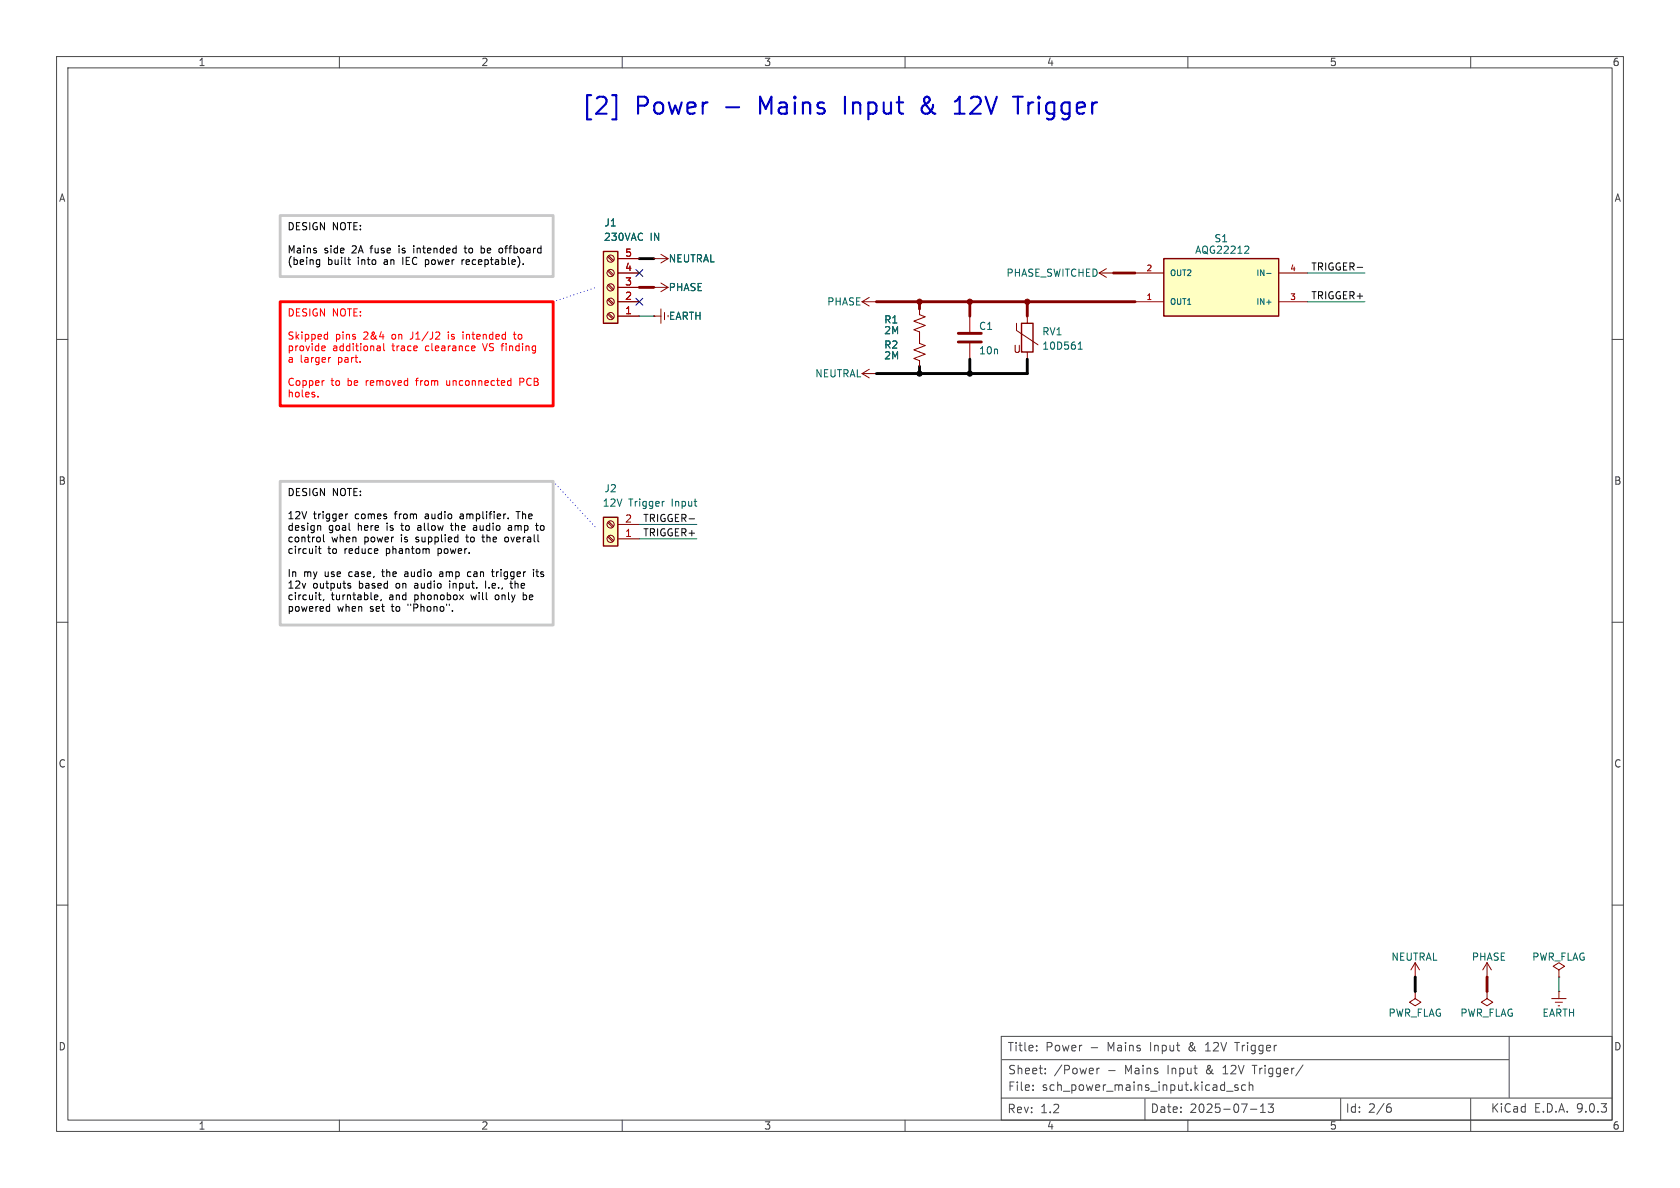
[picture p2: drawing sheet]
<svg xmlns="http://www.w3.org/2000/svg" width="297mm" height="210mm" viewBox="0 0 297 210" stroke-linecap="round" stroke-linejoin="round" font-family="sans-serif">
<g fill="none" stroke="#484848" stroke-width=".18">
<path d="M10 10h277v190h-277zM12 12h273v186h-273zM60 10v2M110 10v2M160 10v2M210 10v2M260 10v2M10 60h2M285 60h2M10 110h2M285 110h2M10 160h2"/>
<path d="M285 160h2M60 198v2M110 198v2M160 198v2M177 194.1h108M177 183.2h108v14.8h-108zM177.2 187.3h89.5M182.6 192.6v.2M182.6 191.8v.2M183.3 185.6v.2M183.3 184.9v.1M184.8 189.7v.1"/>
<path d="M184.8 188.9v.1M193.9 188.8v1M194.4 188.8l-.3 .1-.2 .2M202.4 194.3v3.7M210 198v2M213.1 185.8h.9M213.3 184.6l-.2 .1M216.2 189.8h.9M216.4 188.7l-.2 .1M216.8 192.9h1.2M218.3 184.3h.8M218.8 191.8h-.3l-.2 .2v.2l.5 .1v.4h-.5"/>
<path d="M220.2 191.8h-.4l-.3 .2v.5l.1 .2h.6M220.8 191.9l.3-.1h.3l.1 1M220.8 191.3v1.5M221.1 196.1h1.1M221.4 188.3h.8M222.8 196.7h.9M222.8 195.6l.5-.4v1.5M224.2 195.2h.9l-.5 .5 .5 .2v.6l-.3 .2h-.4l-.2-.2M230.4 188.3l-1.3 1.9M237 194.2v3.8M245.4 195.7l.4 .1 .2 .2-.1 .5-.5 .1M245.8 195.1l-.4 .1"/>
<path d="M260 194.2v5.8M266.8 183.2v10.8"/>
</g>
<path d="M250.2 172.7h.1M250.2 170.2l-.8 1.3M250.2 170.2l.8 1.3M250.2 170.2v2.5" fill="none" stroke="#840000" stroke-width=".18"/>
<path d="M205.7 45.7h20.4v10.2h-20.4z" fill="#ffffc2"/>
<path d="M205.7 45.7h20.4v10.2h-20.4z" fill="none" stroke="#840000" stroke-width=".25"/>
<path d="M194.3 48.3h2.5M194.3 48.3l1.3 .7M195.6 47.5l-1.3 .8M196.8 48.3h.1M200.7 53.3h5M200.7 48.3h5M226.1 53.3h5M226.1 48.3h5" fill="none" stroke="#840000" stroke-width=".18"/>
<path d="M220.5 43.5l.3 .2-.1 .3-.7 .8h.8M223.9 53.4h.8M223.9 48.3h.8" fill="none" stroke="#006464" stroke-width=".18"/>
<path d="M106.7 91.4h2.5v5.1h-2.5z" fill="#ffffc2"/>
<path d="M106.7 91.4h2.5v5.1h-2.5z" fill="none" stroke="#840000" stroke-width=".25"/>
<g fill="none" stroke="#840000" stroke-width=".18">
<path d="M107.4 94.9l.9 .9M107.4 92.4l.9 .8M107.6 94.7l.9 .9M107.6 92.2l.9 .8M109.2 95.3h3.8M109.2 92.7h3.8"/>
<circle cx="107.9" cy="92.7" r=".63"/>
<circle cx="107.9" cy="95.2" r=".63"/>
</g>
<path d="M117.3 88.6h.1" fill="none" stroke="#006464" stroke-width=".18"/>
<path d="M106.7 44.5h2.5v12.7h-2.5z" fill="#ffffc2"/>
<path d="M106.7 44.5h2.5v12.7h-2.5zM180.6 57.2h2v5h-2z" fill="none" stroke="#840000" stroke-width=".25"/>
<g fill="none" stroke="#840000" stroke-width=".18">
<path d="M107.4 55.5l.9 .9M107.4 53l.9 .8M107.4 50.5l.9 .8M107.4 47.9l.9 .9M107.4 45.4l.9 .8M107.6 55.4l.9 .8M107.6 52.8l.9 .9M107.6 50.3l.9 .8M107.6 47.8l.9 .8M107.6 45.2l.9 .9M109.2 55.9h3.8M109.2 53.3h3.8"/>
<path d="M109.2 50.8h3.8M109.2 48.3h3.8M109.2 45.7h3.8M115.6 55.9h.1M115.6 50.8h.1M115.6 45.7h.1M115.6 55.9h1.2M115.6 50.8h2.5M115.6 45.7h2.5M116.8 54.6v2.6M116.8 50l1.3 .8M116.8 45l1.3 .7"/>
<path d="M117.5 55.2v1.3M118.1 50.8l-1.3 .8M118.1 45.7l-1.3 .8M152.4 53.3h2.5M152.4 53.3l1.3 .8M153.7 52.6l-1.3 .7M154.9 53.3h.1M162.6 54.6v1l1 .4-2.1 .8 2.1 .7-2.1 .8 1.1 .4v2l1 .4-2.1 .7 2.1 .8-2.1 .8 1.1 .4v1M171.4 55.9v2.8M179.7 57.2v1.2l3.8 2.6M181.6 55.9v1.3M152.4 66l1.3 .8"/>
<path d="M152.4 66h2.5M153.7 65.3l-1.3 .7M154.9 66h.1M171.4 60.7v2.8M181.6 62.2v1.3M250.2 175.3v1.2l1 .7-1 .6-1-.6 1-.7M250.2 175.3h.1M262.9 175.3v1.2l1 .7-1 .6-1-.6 1-.7M262.9 175.3h.1M262.9 172.7h.1M262.9 170.2l-.8 1.3M262.9 170.2l.8 1.3"/>
<path d="M262.9 170.2v2.5M274.3 176.5h2.6M275 177.2h1.2M275.5 177.8h.2M275.6 171.5l1-.7-1-.6-1 .6 1 .7v1.2M275.6 172.7h.1M275.6 175.3h.1M275.6 175.3v1.2"/>
<circle cx="107.9" cy="50.8" r=".63"/>
<circle cx="107.9" cy="45.7" r=".63"/>
<circle cx="107.9" cy="48.3" r=".63"/>
<circle cx="107.9" cy="55.9" r=".63"/>
<circle cx="107.9" cy="53.3" r=".63"/>
</g>
<path d="M113 50.8h2.6M154.9 53.3h45.8M162.6 53.3v1.3M169.4 58.9h4.1M171.4 53.3v2.6M181.6 53.3v2.6M196.8 48.3h3.9M169.4 60.5h4.1M262.9 172.7v2.6" fill="none" stroke="#840000" stroke-width=".51"/>
<path d="M190.6 61.7h.7M190.6 60.8l.4-.3v1.2" fill="none" stroke="#006464" stroke-width=".18"/>
<path d="M97.8 53.3l7.6-2.5M97.8 85.1l7.6 8.2" fill="none" stroke="#0000c2" stroke-width=".18" stroke-dasharray="0 .6"/>
<path d="M113 45.7h2.6M162.6 64.8v1.2M171.4 63.5v2.5M181.6 63.5v2.5h-26.7M250.2 172.7v2.6" fill="none" stroke="#000" stroke-width=".51"/>
<path d="M113 55.9h2.6M231.1 48.3h10.2M231.1 53.3h10.2M113 95.3h10.2M113 92.7h10.2M275.6 172.7v2.6" fill="none" stroke="#009600" stroke-width=".18"/>
<path d="M112.4 52.7l1.2 1.2M112.4 47.7l1.2 1.2M113.6 52.7l-1.2 1.2M113.6 47.7l-1.2 1.2" fill="none" stroke="#000084" stroke-width=".18"/>
<path d="M49.5 38.1h48.3v10.8h-48.3zM49.5 85.1h48.3v25.4h-48.3z" fill="none" stroke="#c8c8c8" stroke-width=".5"/>
<g fill="none" stroke="#000" stroke-width=".18">
<path d="M56.2 45.9l.3 .1M56.5 45.9v1l-.1 .2-.3 .1M56.5 46.7l-.3 .1M61.5 45.9h.5M61.7 46.6l.3 .2M73.1 43.4v.2M73.1 43.9v.8M75.2 45.9v1.3M75.2 46.7l.1 .1M75.3 45.9l-.1 .1M81.7 45.9v.9M82 45.9l-.3 .3"/>
<path d="M82 43.9h.5M82.2 43.4v1.1l.3 .2M85.1 43.9h.3l.2 .1M85.6 44.6l-.2 .1h-.3M88.4 43.9h.4l.1 .2-.1 .5-.4 .1M92.5 46.6v.2M56.3 97h.5M56.5 96.6v1.1l.3 .1M56.5 95l.1 .2-.1 .5M56.7 93.1v.6M57.2 94.5v1.1l.2 .2M61.1 90.9v.8"/>
<path d="M61.5 90.9l-.4 .2M74 92.9l-.1 .1M74 93.3l-.2 .1 .2 .3M79.6 92.9h.5M79.8 92.5v1.1l.3 .1M81.5 90.9h-.1M81.5 91.2l-.2 .2 .2 .3M82.3 94.9h.5M82.5 94.5l.1 1.2M84.3 93.2l-.4 .1-.2 .1 .2 .3h.4M85.2 94.9h.5M85.4 94.5v1.1l.3 .2"/>
<path d="M89.8 95l-.3-.1-.3 .3 .1 .5 .2 .1 .3-.1M89.8 91.6v.1M89.9 93h.5v.7M90.4 93.2l-.4 .1-.2 .1 .2 .3h.4M91.2 90.4h.8M91.6 90.4v1.3M94.7 92.9h.5M94.9 92.5v1.1M95 93.7h.2M95.8 92.9l-.3 .2v.4l.3 .2M56.5 104.7v1.1l.3 .2M57.2 106l-.1 .2"/>
<path d="M57.9 107.2h.3M58.3 106.8v1.3M58.3 108l-.4 .1M61.5 103.5l.5 .2v.2l-.4 .1M66.4 105.2h.3l.1 .3-.6 .1M66.7 106h-.3M67.4 106l-.1 .2M71.7 101.1h-.1M71.7 101.4l-.2 .2 .2 .3M78.1 101.1h-.4M78.2 101.4h-.3l-.2 .2v.3h.5M79.5 103.1v.9"/>
<path d="M80 107.9v.2M81.3 105.2l.6 .8M81.9 105.2l-.6 .8M83.2 101.1h-.3l-.3 .2 .2 .6h.4M85.8 102.7v1.3M86.9 101.1h.5M87.1 100.7v1l.3 .2M87.7 105.2l-.2 .2 .2 .6M90.3 102.7v1.1l.3 .2M92.5 106h.4M92.5 104.7v1.3M92.9 105.2h-.4"/>
<path d="M94.3 100.7v.1M94.3 101.1v.8M94.7 101.1h.5M94.9 100.7v1l.3 .2"/>
</g>
<path d="M49.5 53.3h48.3v18.5h-48.3z" fill="none" stroke="#f00" stroke-width=".5"/>
<g fill="none" stroke="#f00" stroke-width=".18">
<path d="M57.5 59.1l.4 .1M57.9 58.7v1.3M57.9 59.9l-.4 .1M72.5 60h.1M79.3 58.7v.1M79.3 59.1v.9M81.9 58.7v.1M81.9 59.1v.9M90.8 59.1h.4M90.9 58.7v1.1l.3 .2M56.2 70.1v.1M57.3 67.3h-.2"/>
<path d="M57.4 61.9l-.3 .1M57.5 61.3v.2l-.6 .1M58.5 63.2l-.3 .1M66.8 61.2h.4v.8M67.2 61.9l-.4 .1M67.2 61.5h-.4M67.8 60.7v1.1l.2 .2M73.5 67.3h.4M79 67.3v.7l.3 .1M83.6 61.2h.3l.1 .3-.6 .1M83.9 61.9l-.3 .1M85.3 60.7l.4 1.3"/>
<path d="M90.2 67.3h.1M90.3 66.9v1.2M90.3 68.1h-.1M91.9 67.5h.5M92.4 66.9h-.5v1.2"/>
</g>
<path d="M108.2 16.8h.7v4.3h-.7M128.4 19h2.3M149.4 17.1v3M164.1 18.1l-.9 .6a.81 .81 0 0 0-.3 .8 .81 .81 0 0 0 .6 .6M168.8 18l.6-.5 .3-.4v3M179.1 17.1h1.7M179.9 17.1v3M168.8 20.1h1.7" fill="none" stroke="#0000c2" stroke-width=".38"/>
<g fill="#840000" stroke="#840000" stroke-width=".18">
<circle cx="171.4" cy="53.3" r=".46"/>
<circle cx="162.6" cy="53.3" r=".46"/>
<circle cx="181.6" cy="53.3" r=".46"/>
</g>
<g fill="#000" stroke="#000" stroke-width=".18">
<circle cx="162.6" cy="66" r=".46"/>
<circle cx="171.4" cy="66" r=".46"/>
</g>
<g font-size="4.2" fill="#0000c2">
<text x="102.7" y="20.8">[2]</text>
<text x="112.4" y="20.8">Power</text>
<text x="135" y="20.8">Mains</text>
<text x="150.5" y="20.8">Input</text>
<text x="164.6" y="20.8">&amp;</text>
<text x="171.1" y="20.8">12V</text>
<text x="182.2" y="20.8">Trigger</text>
</g>
<g font-size="2.1" fill="#484848">
<text x="178" y="186.1">Title:</text>
<text x="178.1" y="190.1">Sheet:</text>
<text x="184.8" y="186.1">Power</text>
<text x="186.3" y="190.1">/Power</text>
<text x="192.8" y="186.1">-</text>
<text x="195.9" y="190.1">-</text>
<text x="195.9" y="186.1">Mains</text>
<text x="199" y="190.1">Mains</text>
<text x="203.6" y="186.1">Input</text>
<text x="206.7" y="190.1">Input</text>
<text x="210.5" y="186.1">&amp;</text>
<text x="213.6" y="190.1">&amp;</text>
<text x="213.7" y="186.1">12V</text>
<text x="216.8" y="190.1">12V</text>
<text x="219.1" y="186.1">Trigger</text>
<text x="222.2" y="190.1">Trigger/</text>
<text x="178" y="197">Rev:</text>
<text x="178.1" y="193.1">File:</text>
<text x="183.9" y="197">1.2</text>
<text x="184.2" y="193.1">sch_power_mains_input.kicad_sch</text>
<text x="203.3" y="196.9">Date:</text>
<text x="210.3" y="196.9">2025-07-13</text>
<text x="237.8" y="196.9">Id:</text>
<text x="241.9" y="196.9">2/6</text>
<text x="263.5" y="196.9">KiCad</text>
<text x="271.2" y="196.9">E.D.A.</text>
<text x="278.8" y="196.9">9.0.3</text>
</g>
<g font-size="1.8" fill="#484848">
<text x="35" y="11.9">1</text>
<text x="85" y="11.9">2</text>
<text x="135" y="11.9">3</text>
<text x="185" y="11.9">4</text>
<text x="235" y="11.9">5</text>
<text x="285" y="11.9">6</text>
<text x="10.3" y="35.9">A</text>
<text x="285.3" y="35.9">A</text>
<text x="10.3" y="85.9">B</text>
<text x="285.3" y="85.9">B</text>
<text x="10.3" y="135.9">C</text>
<text x="285.3" y="135.9">C</text>
<text x="10.3" y="185.9">D</text>
<text x="285.3" y="185.9">D</text>
<text x="35" y="199.9">1</text>
<text x="85" y="199.9">2</text>
<text x="135" y="199.9">3</text>
<text x="185" y="199.9">4</text>
<text x="235" y="199.9">5</text>
<text x="285" y="199.9">6</text>
</g>
<g font-size="1.8">
<text x="50.7" y="41">DESIGN NOTE:</text>
<text x="50.7" y="45.1">Mains</text>
<text x="50.7" y="47.2">(being</text>
<text x="57.3" y="45.1">side</text>
<text x="57.9" y="47.2">built</text>
<text x="62.3" y="45.1">2A</text>
<text x="63.4" y="47.2">into</text>
<text x="65.8" y="45.1">fuse</text>
<text x="68.2" y="47.2">an</text>
<text x="71" y="45.1">is</text>
<text x="71.6" y="47.2">IEC</text>
<text x="73.8" y="45.1">intended</text>
<text x="75.8" y="47.2">power</text>
<text x="82.5" y="47.2">receptable).</text>
<text x="83" y="45.1">to</text>
<text x="86.1" y="45.1">be</text>
<text x="89.5" y="45.1">offboard</text>
<text x="50.7" y="88">DESIGN NOTE:</text>
<text x="50.7" y="92.1">12V</text>
<text x="50.7" y="94.2">design</text>
<text x="55.4" y="92.1">trigger</text>
<text x="58.1" y="94.2">goal</text>
<text x="62.9" y="92.1">comes</text>
<text x="63.4" y="94.2">here</text>
<text x="68.6" y="94.2">is</text>
<text x="70.1" y="92.1">from</text>
<text x="71.4" y="94.2">to</text>
<text x="74.5" y="94.2">allow</text>
<text x="75.6" y="92.1">audio</text>
<text x="80.6" y="94.2">the</text>
<text x="82" y="92.1">amplifier.</text>
<text x="84.8" y="94.2">audio</text>
<text x="91.1" y="94.2">amp</text>
<text x="92.2" y="92.1">The</text>
<text x="96.3" y="94.2">to</text>
<text x="50.7" y="96.2">control</text>
<text x="50.7" y="98.2">circuit</text>
<text x="58" y="98.2">to</text>
<text x="58.6" y="96.2">when</text>
<text x="61" y="98.2">reduce</text>
<text x="64.5" y="96.2">power</text>
<text x="68.5" y="98.2">phantom</text>
<text x="71.2" y="96.2">is</text>
<text x="74" y="96.2">supplied</text>
<text x="77.9" y="98.2">power.</text>
<text x="83.1" y="96.2">to</text>
<text x="86.2" y="96.2">the</text>
<text x="90.3" y="96.2">overall</text>
<text x="50.7" y="102.3">In</text>
<text x="50.7" y="104.4">12v</text>
<text x="50.7" y="106.4">circuit,</text>
<text x="53.7" y="102.3">my</text>
<text x="55.3" y="104.4">outputs</text>
<text x="57.5" y="102.3">use</text>
<text x="58.6" y="106.4">turntable,</text>
<text x="61.9" y="102.3">case,</text>
<text x="63.5" y="104.4">based</text>
<text x="68.1" y="102.3">the</text>
<text x="68.9" y="106.4">and</text>
<text x="70.3" y="104.4">on</text>
<text x="72.2" y="102.3">audio</text>
<text x="73.5" y="106.4">phonobox</text>
<text x="73.7" y="104.4">audio</text>
<text x="78.6" y="102.3">amp</text>
<text x="80.1" y="104.4">input.</text>
<text x="83.7" y="102.3">can</text>
<text x="83.8" y="106.4">will</text>
<text x="86.7" y="104.4">I.e.,</text>
<text x="88.2" y="106.4">only</text>
<text x="88.3" y="102.3">trigger</text>
<text x="91.3" y="104.4">the</text>
<text x="93.3" y="106.4">be</text>
<text x="95.7" y="102.3">its</text>
<text x="50.7" y="108.5">powered</text>
<text x="59.6" y="108.5">when</text>
<text x="65.5" y="108.5">set</text>
<text x="69.5" y="108.5">to</text>
<text x="72.6" y="108.5">&quot;Phono&quot;.</text>
</g>
<g font-size="1.8" fill="#006464">
<text x="106.8" y="40.2">J1</text>
<text x="106.7" y="42.8">230VAC</text>
<text x="114.9" y="42.8">IN</text>
<text x="118.1" y="46.6">NEUTRAL</text>
<text x="211.2" y="45.1">AQG22212</text>
<text x="214.6" y="43">S1</text>
<text x="118.1" y="51.7">PHASE</text>
<text x="177.8" y="49.1">PHASE_SWITCHED</text>
<text x="118.2" y="56.7">EARTH</text>
<text x="146.1" y="54.2">PHASE</text>
<text x="156.2" y="57.4">R1</text>
<text x="156.2" y="59.3">2M</text>
<text x="173" y="58.5">C1</text>
<text x="184.2" y="59.5">RV1</text>
<text x="156.2" y="61.8">R2</text>
<text x="156.2" y="63.7">2M</text>
<text x="173" y="62.8">10n</text>
<text x="184.2" y="62">10D561</text>
<text x="144" y="66.9">NEUTRAL</text>
<text x="106.5" y="89.8">12V</text>
<text x="106.8" y="87.2">J2</text>
<text x="111.1" y="89.8">Trigger</text>
<text x="118.8" y="89.8">Input</text>
<text x="245.9" y="170">NEUTRAL</text>
<text x="260.1" y="170">PHASE</text>
<text x="270.8" y="170">PWR_FLAG</text>
<text x="245.4" y="179.9">PWR_FLAG</text>
<text x="258.1" y="179.9">PWR_FLAG</text>
<text x="272.6" y="179.9">EARTH</text>
</g>
<g font-size="1.8" fill="#a90000">
<text x="110.4" y="45.5">5</text>
<text x="110.4" y="53.1">2</text>
<text x="110.4" y="50.5">3</text>
<text x="110.4" y="48">4</text>
<text x="110.4" y="55.6">1</text>
<text x="110.4" y="95">1</text>
<text x="110.4" y="92.5">2</text>
</g>
<g font-size="1.8" fill="#0f0f0f">
<text x="231.7" y="47.9">TRIGGER-</text>
<text x="231.7" y="53">TRIGGER+</text>
<text x="113.6" y="94.9">TRIGGER+</text>
<text x="113.6" y="92.4">TRIGGER-</text>
</g>
<g font-size="1.8" fill="#f00">
<text x="50.7" y="56.3">DESIGN</text>
<text x="58.8" y="56.3">NOTE:</text>
<text x="50.7" y="60.4">Skipped</text>
<text x="50.7" y="62.4">provide</text>
<text x="50.7" y="64.5">a</text>
<text x="53.1" y="64.5">larger</text>
<text x="58.8" y="62.4">additional</text>
<text x="59.3" y="60.4">pins</text>
<text x="59.9" y="64.5">part.</text>
<text x="64.4" y="60.4">2&amp;4</text>
<text x="69.5" y="62.4">trace</text>
<text x="69.6" y="60.4">on</text>
<text x="73.1" y="60.4">J1/J2</text>
<text x="75.5" y="62.4">clearance</text>
<text x="80" y="60.4">is</text>
<text x="82.8" y="60.4">intended</text>
<text x="86" y="62.4">VS finding</text>
<text x="92.1" y="60.4">to</text>
<text x="50.7" y="68.6">Copper</text>
<text x="50.7" y="70.6">holes.</text>
<text x="58.5" y="68.6">to</text>
<text x="61.6" y="68.6">be</text>
<text x="65" y="68.6">removed</text>
<text x="74.1" y="68.6">from</text>
<text x="79.7" y="68.6">unconnected</text>
<text x="92.8" y="68.6">PCB</text>
</g>
<text font-size="1.8" fill="#840000" x="179.1" y="62.6">U</text>
<g font-size="1.4" fill="#a90000">
<text x="202.6" y="53.1">1</text>
<text x="202.6" y="48">2</text>
<text x="228" y="53.1">3</text>
<text x="228" y="48">4</text>
</g>
<g font-size="1.4" fill="#006464">
<text x="206.8" y="49">OUT2</text>
<text x="222" y="49">IN-</text>
<text x="206.8" y="54.1">OUT1</text>
<text x="222" y="54.1">IN+</text>
</g>
</svg>
